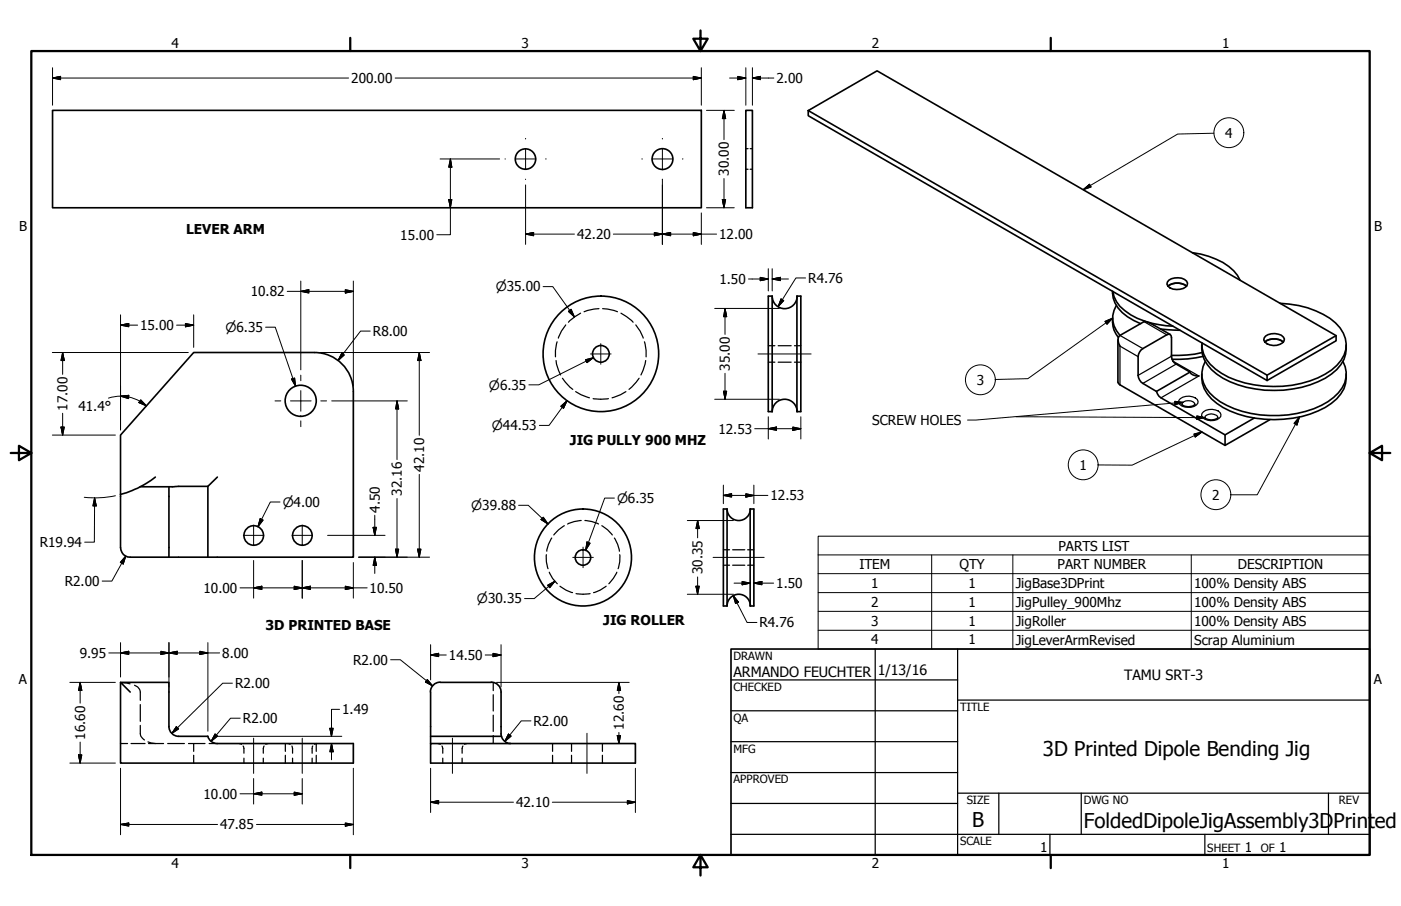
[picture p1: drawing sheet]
<svg xmlns="http://www.w3.org/2000/svg" width="432mm" height="279mm" viewBox="0 0 432 279" stroke-linecap="round" stroke-linejoin="round" font-family="sans-serif">
<!-- layer: Visible Narrow (ANSI) -->
<path d="M352.6 99.2l7 4.1M345.2 103.4l7 4.1M350.8 110l-5.6-3.3v12M361.1 109.9l-10.3 5.9M361.5 111.4l8 4.6-11.7 6.7M362.5 112.3l-10.3 5.9M363.8 122.9a4.2 4.2 0 0 1 5.2 .3l.3 .6a2.08 2.08 0 0 1-2.3 1.8 3.5 3.5 0 0 1-3.7-1.5v-.7zM364.3 124.7a2.33 2.33 0 0 1 3.8-.4l.2 .4M370.9 127a4.1 4.1 0 0 1 5.1 .3l.3 .5a2.08 2.08 0 0 1-2.2 1.9 3.5 3.5 0 0 1-3.8-1.6l.2-.6zM371.3 128.8a2.01 2.01 0 0 1 2.8-1l1.1 .5 .1 .5" fill="none" stroke="#000" stroke-width=".38"/>
<path d="M352.9 99.1l-.3 .1M344.6 104.8v13.1l.6 .8M345.2 103.4a2.35 2.35 0 0 0 0 3.3M350.8 115.8a3.3 3.3 0 0 0 1.4 2.4M352.2 107.5a3.3 3.3 0 0 0-1.4 2.5M355.6 100.3l5 2.8M359.6 103.3l1-.2 .5 1M361.1 109.9a2.62 2.62 0 0 0 1.4 2.4l4.3 2.4M366.8 114.7a2.75 2.75 0 0 0 2.7 1.3M366.8 114.7l-10.4 6 .8 1.5 .6 .5M364.3 124.7a3 3 0 0 0 4 0M371.3 128.8a3 3 0 0 0 4 0" fill="none" stroke="#000" stroke-width=".51"/>
<!-- layer: Visible (ANSI) -->
<g fill="none" stroke="#000" stroke-width=".51">
<path d="M16.2 34h200v30.1h-200zM229.9 34h2v30.1h-2zM249.1 34.1v1.6l141.4 81.6v-1.6l-141.4-81.6 21.2-12.3 141.5 81.7v1.6l-21.3 12.2M367.5 77.9a22.6 22.6 0 0 1 12.7 5.6l1.2 1.4 .8 1.5M236.8 91.3h1.2v35.6h-1.2zM238 91.3a3.8 3.8 0 0 0 3.8 3.9 3.8 3.8 0 0 0 3.9-3.9M245.6 91.3h1.2v35.6h-1.2zM342.9 98.1a8.2 8.2 0 0 0 1.8 6M342.9 89.9a8.9 8.9 0 0 0 4.6 7.8l4 2.1M343 89.9a9.9 9.9 0 0 0 5.5 7.2l2 1.1 5.1 2.1M344 94.2a7.3 7.3 0 0 0 1.2 9.2l7.4-4.2M353.3 99.2a32.5 32.5 0 0 0 8.2 1.4"/>
<path d="M360 88.3a4.7 4.7 0 0 1 5.7 0M360.2 86.4a4.6 4.6 0 0 1 5.5 .3l.3 .6a2.21 2.21 0 0 1-2.3 1.9 3.5 3.5 0 0 1-4-1.6l.1-.6zM394.5 93.5a27.7 27.7 0 0 1 17.1 6.1 8.5 8.5 0 0 1 .5 13 28.2 28.2 0 0 1-19.7 6.6 27.4 27.4 0 0 1-19.4-6.9 8.6 8.6 0 0 1-2.5-6.6M345.2 118.7l32.4 18.7M350.8 110v5.8M352.2 118.2l4.2 2.5M357.7 101.5l6 .4M359.6 103.3l-7.4 4.2M361.1 104.1v5.8M370.4 115.3a9.8 9.8 0 0 0 4.6 9.1 32 32 0 0 0 23.5 4.6 25.4 25.4 0 0 0 13.5-6 9.1 9.1 0 0 0 2.9-7.7M370.4 106.4a9.8 9.8 0 0 0 4.6 9 32 32 0 0 0 23.5 4.6 25.4 25.4 0 0 0 13.5-6 9.1 9.1 0 0 0 2.9-7.6M370.5 108.7a34.9 34.9 0 0 1-9.4 .9"/>
<path d="M370.8 109.9a35.7 35.7 0 0 1-9.5 .9M371.5 111.4a8.3 8.3 0 0 0 2.8 11.2 30 30 0 0 0 19.8 5.5 26.3 26.3 0 0 0 18.4-6.9 8.1 8.1 0 0 0 1.4-9.8M389.8 105.5a4.4 4.4 0 0 1 5.7 0M390.1 103.6a4.5 4.5 0 0 1 5.4 .3l.4 .6a2.31 2.31 0 0 1-2.4 2 3.7 3.7 0 0 1-4-1.7l.1-.6zM411.8 103.5l-21.3 12.2M108.9 120.7v51.1h-44.8M108.9 120.7a12 12 0 0 0-12-12h-37.2l-22.6 25.5v18.3M238 127a3.8 3.8 0 0 1 3.8-3.9 3.8 3.8 0 0 1 3.9 3.9M357.8 122.7l19.8 11.4 9-5.2M391.4 129.4l-13.8 8v-3.3M47.9 147.1l-4.6 3a19.3 19.3 0 0 1-6.2 2.4M52.1 150.1v21.7h-12a2.93 2.93 0 0 1-3-3v-16.3"/>
<path d="M64.1 150v21.8h-12M67 147.1l-2.9 2.9-20.9 .1M224.1 157h-1.2v29.9h1.2M224.1 157v29.9M224.1 156.9a3.6 3.6 0 0 0 3.6 3.6 3.6 3.6 0 0 0 3.6-3.6M231.2 157v29.9M231.2 157h1.1v29.9h-1.1M224.1 186.8a3.6 3.6 0 0 1 3.6-3.5 3.6 3.6 0 0 1 3.6 3.5M37.1 210.4v24.9h71.8v-6h-41.9l-1.7-.5-.8-.7-.5-1M40.1 213.4l-3-3h15v13.7a3 3 0 0 0 3 3h9M132.7 213.4v15.9M135.7 210.4a3 3 0 0 0-3 3"/>
<path d="M135.7 210.4h15.7M151.4 210.4a3 3 0 0 1 3 3M154.4 213.4v12.9a2.98 2.98 0 0 0 3 3M132.7 229.3h63.1v6h-63.1zM132.7 227.1h21.9"/>
<circle cx="162" cy="49.1" r="3.1"/>
<circle cx="204.2" cy="49.1" r="3.2"/>
<circle cx="185.2" cy="109.1" r="17.8"/>
<circle cx="185.2" cy="109.1" r="2.57"/>
<circle cx="92.7" cy="123.6" r="4.8"/>
<circle cx="78.2" cy="165.1" r="3"/>
<circle cx="93.2" cy="165.1" r="3"/>
<circle cx="179.7" cy="171.9" r="15"/>
<circle cx="179.7" cy="171.9" r="2.38"/>
</g>
<!-- layer: Hidden (ANSI) -->
<g fill="none" stroke="#000" stroke-width=".38">
<path d="M229.9 52.2h.7M229.9 45.8h.7M231.2 52.2h.7M231.2 45.8h.7M178.9 96.6l-1.6 1-2.1 1.8M184.6 95.2l-1.5 .1-3.1 .8M185.7 95.2l1.6 .1 3 .8M191.4 96.6l1.6 1 2.1 1.8M171.4 111.2l.1 1.1 1.3 3.3M171.7 105.4l-.5 2.7v1.9M173.4 116.6l2.2 2.8 .9 .7M174.4 100.2l-1.4 1.9-.9 2.2"/>
<path d="M196 100.2l1.3 1.9 .9 2.2M197 116.6l-3.1 3.5M198.6 105.4l.5 2.7v1.9M199 111.2l-.8 3-.7 1.4M236.8 106.6h2M236.8 111.7h2M239.8 106.6h4M239.8 111.7h4M244.9 106.6h1.9M244.9 111.7h1.9M177.4 120.8l1.7 .9 2.6 1M182.8 122.9l2.4 .2 2.3-.2"/>
<path d="M192.9 120.8l-1.6 .9-2.6 1M168.4 171.1a9.2 9.2 0 0 0 .5 4.3M169.3 176.5a9.3 9.3 0 0 0 2.5 3.5M170.1 165.9a9.2 9.2 0 0 0-1.6 4.1M173.9 162.1l-1.8 1.3-1.4 1.6M179.1 160.5l-2.1 .3-2.1 .8M180.3 160.5l2.1 .3 2.1 .8M185.5 162.1l1.8 1.3 1.4 1.6M189.4 165.9a9.2 9.2 0 0 1 1.5 4.1M190.1 176.5l-1.1 1.9-1.4 1.6M191 171.1a9.2 9.2 0 0 1-.5 4.3M222.9 169.5h2"/>
<path d="M222.9 174.3h2M225.8 169.5h3.8M225.8 174.3h3.8M230.4 169.5h1.9M230.4 174.3h1.9M172.6 180.8a9.9 9.9 0 0 0 3.9 2M177.5 183.1l2.2 .2 2.2-.2M186.8 180.8a9.9 9.9 0 0 1-3.9 2M37.1 210.5l3 .4M41.5 211.3a2.43 2.43 0 0 1 1.7 2.1v2.6M43.2 217.3v5.1M152 210.5v2.5"/>
<path d="M152 214.2v5.1M37.1 229.3h2.2M40.4 229.3h4.3M43.2 223.7v2.6a2.34 2.34 0 0 0 1.3 1.9M45.6 228.8l2.3 .5M45.8 229.3h4.6M51.7 229.3h5.1M58.1 229.3h5.1M59.7 229.3v2.4M59.7 232.9v2.4M64.5 229.3h2.5M73.7 229.3l.7 .3"/>
<path d="M74.9 230.1l.3 .7v1.5M75.2 233.8v1.5M81.2 233.8v1.5M81.4 230.1l-.2 .7v1.5M82.7 229.3l-.8 .3M87.9 229.3v2.4M87.9 232.9v2.4M88.7 229.3l.7 .3M90 230.1l.2 2.2M90.2 233.8v1.5M96.2 233.8v1.5M96.4 230.1l-.2 2.2"/>
<path d="M97.5 229.3v2.4M97.5 232.9v2.4M97.7 229.3l-.7 .3M134.9 229.3l.8 .3M136.2 230.1l.3 .7v1.5M136.5 233.8v1.5M142.4 233.8v1.5M142.7 230.1l-.3 .7v1.5M144 229.3l-.8 .3M152 220.5v5.1M152 226.8v2.5M170.3 229.3v2.4"/>
<path d="M170.3 232.9v2.4M176.1 229.3v2.4M176.1 232.9v2.4M185.7 229.3v2.4M185.7 232.9v2.4"/>
</g>
<!-- layer: Symbol (ANSI) -->
<g fill="none" stroke="#000" stroke-width=".31">
<path d="M333.9 58.5l1.9-1.7 .5 .9zM374.1 41.1l-11.1 .2-29.1 17.2M340.6 99.1l2.3-1-1.7 1.8zM342.9 98.1l-26.1 18.7-10.1 .2M313.2 128.5l58.1 .3M362.1 123.8l2.5 .3-2.5 .7zM364.6 124.1l-63.9 5.4h-2.5M368 133.9l2.5-.7-2.1 1.5zM368.9 128.3l2.4 .5-2.4 .5zM370.5 133.2l-21.6 10.2h-10.5M400.5 128.6l-.8 2.5-.9-.5zM400.5 128.6l-13 24h-8.2"/>
<path d="M252.2 171.1v-5.7h169.9v5.7M252.2 171.1h169.9v5.8M252.2 171.1v29.1h169.9v-23.3M252.2 176.9h169.9M287.1 171.1v29.1M312.2 171.1v29.1M367.2 171.1v29.1M252.2 182.8h169.9M252.2 188.5h169.9M252.2 194.4h169.9"/>
<circle cx="378.7" cy="40.9" r="4.6"/>
<circle cx="302.2" cy="117.1" r="4.6"/>
<circle cx="333.9" cy="143.4" r="4.6"/>
<circle cx="374.7" cy="152.6" r="4.6"/>
</g>
<!-- layer: Border (ANSI) -->
<path d="M9.7 15.7h412.4v248h-412.4zM107.9 11.7v4M215.9 9.4v6.3l-2.2-3.8h4.4l-2.2 3.8M323.8 11.7v4M3.3 139.7h6.4l-3.9-2.2v4.4l3.9-2.2M422.1 139.7l3.9 2.2v-4.4l-3.9 2.2h6.4M107.9 263.7v4M215.9 263.7l2.2 3.8h-4.4l2.2-3.8v6.3M323.8 263.7v4" fill="none" stroke="#000" stroke-width=".7"/>
<!-- layer: Title (ANSI) -->
<g fill="none" stroke="#000" stroke-width=".38">
<path d="M225.3 209.7h69.8M225.3 219.2h69.8M269.7 200.2v63.5M295.1 215.9h127M295.1 200.2v63.5M225.3 228.7h69.8M225.3 238.3h69.8M225.3 257.3h196.8M225.3 247.8h69.8M295.1 244.6h127M307.8 244.6v12.7M323.6 257.3v6.4"/>
<path d="M333.2 244.6v12.7M371.3 257.3v6.4M409.4 244.6v12.7"/>
</g>
<path d="M225.3 200.2h196.8v63.5h-196.8z" fill="none" stroke="#000" stroke-width=".51"/>
<!-- layer: Symbol (ANSI) -->
<path d="M333.9 58.5l1.9-1.7zM333.9 58.5l1.9-1.7 .5 .9zM342.9 98.1l-1.7 1.8zM340.6 99.1l2.3-1-1.7 1.8zM362.1 124.8l2.5-.7zM362.1 123.8l2.5 .3-2.5 .7zM368.4 134.7l2.1-1.5zM368 133.9l2.5-.7-2.1 1.5zM368.9 129.3l2.4-.5zM368.9 128.3l2.4 .5-2.4 .5zM400.5 128.6l-.8 2.5zM400.5 128.6l-.8 2.5-.9-.5z" fill="#000" stroke="#000" stroke-width=".31"/>
<!-- layer: Center Mark (ANSI) -->
<g fill="none" stroke="#000" stroke-width=".31">
<path d="M155.6 49h.2M158.8 49h6.4M162 42.7v.2M162 45.8v6.4M162 55.2v.2M168.1 49h.2M197.8 49h.2M201 49h6.3M204.2 42.7v.2M204.2 45.8v6.4M204.2 55.2v.2M210.3 49h.2"/>
<path d="M92.7 115.7v1.7M182 109.2h6.3M185.2 106v6.3M84.8 123.6h1.8M89.5 123.6h6.4M92.7 120.5v6.3M92.7 129.8v1.8M98.9 123.6h1.7M75 165.1h6.3M78.2 161.9v6.4M90 165.1h6.3M93.2 161.9v6.4"/>
<path d="M176.5 171.9h6.4M179.7 168.7v6.4"/>
</g>
<!-- layer: Dimension (ANSI) -->
<g fill="none" stroke="#000" stroke-width=".31">
<path d="M16.2 24.1l2.5-.5v1zM16.2 24.1h91.2M16.2 20.9v11.5M121.8 24.1h94.4M213.7 23.6l2.5 .5-2.5 .5zM216.2 20.9v11.5M217.7 34h8.6M223.1 34l.5 2.6h-1zM223.1 34v9.1M224.9 24.1h5M227.4 23.6l2.5 .5-2.5 .5zM229.9 20.9v11.5"/>
<path d="M231.9 24.1l2.5-.5v1zM231.9 24.1h6.6M231.9 20.9v11.5M135.6 49h18.4M138.8 49l.5 2.6h-1zM138.8 49v23.4h-4.2M162 57v18.4M204.2 55.4v20M223.1 55.1v9M138.3 61.5h1l-.5 2.6zM162 72.2l2.5-.5v1zM162 72.2h15"/>
<path d="M189 72.2h31.9M201.7 71.7l2.5 .5-2.5 .5zM204.2 72.2l2.5-.5v1zM213.7 71.7l2.5 .5-2.5 .5zM216.2 65.7v9.7M217.7 64.1h8.6M222.6 61.5h1l-.5 2.6zM37.1 97.1v35.5M57.1 99.8l2.6 .5-2.6 .5zM59.7 97.1v10M88.5 89.9h20.4M92.7 89.9l2.5-.6v1.1z"/>
<path d="M92.7 86.7v27.3M106.4 89.3l2.5 .6-2.5 .5zM108.9 86.7v32.4M167.4 88.4h3l6.6 9.3M175.2 96l.8-.6 1 2.3zM220.3 95.1h19.9M223.5 95.1l.5 2.6h-1zM223.5 95.1v8M230.7 86h6.1M234.3 85.5l2.5 .5-2.5 .6zM236.8 82.9v6.8M238 86l2.5-.5v1.1z"/>
<path d="M238 86h5M238 82.9v6.8M240.7 92.2l.9 .5-1.8 1.9zM248.3 85.7h-3l-5.5 8.9M16.1 108.7h41.9M19.3 108.7l.5 2.5h-1zM19.3 108.7v6.7M37.1 100.3l2.6-.5v1zM37.1 100.3h5.3M54.4 100.3h5.3M81.9 100.9h2.9l6.3 18.2M89.9 116.9l.9-.3 .3 2.5z"/>
<path d="M98.6 108.7h6.2M105 108.7h27.4M105.3 108.9l.8 .6-1.9 1.7zM114.1 102.1h-3l-6.9 9.1M129.2 108.7l.5 2.5h-1zM129.2 108.7v25.5M180.5 110.9l2.4-.6-2 1.5zM182.9 110.3l-16.8 8.4h-3.1M223.5 115.1v8M16.1 134.2h19.5M18.8 131.7h1l-.5 2.5zM19.3 127.4v6.8"/>
<path d="M37.1 122.2l2.6-.3-.1 1zM37.1 122.2l2.5 .2M37.2 122.2l-3.8 .6M39.7 122.4l2.9 1 2.5 1.8M43.4 123.3l1.7 1.9-2.3-1.1zM102.2 123.6h23.3M122.4 123.6l.5 2.5h-1zM122.4 123.6v18.1M172.8 125.3l2-1.7-1.1 2.3zM174.8 123.6l-5.6 7.6h-3M220.3 123.1h19.9M223 120.7h1l-.5 2.4z"/>
<path d="M232.6 132.2h14.2M236.8 132.2l2.5-.5v1zM236.8 128.5v6.9M244.3 131.7l2.5 .5-2.5 .5zM246.8 128.5v6.9M29.1 153.5l.6 2.5h-1.1zM29.1 153.5v13.7h-3M35.6 152.9a30.1 30.1 0 0 1-9.6 .5M80.2 160l.9 .4-1.6 2zM86.3 154.8h-3l-3.8 7.6M115.5 158.9v6.2M122.4 153.7v18.1"/>
<path d="M129.2 146.3v25.5M159.8 155.8h3l6.1 5.8M167.4 159.5l1.5 2.1-2.1-1.4zM189.4 153.6h-3l-5.9 16.1M222.9 152.8l2.6-.5v1zM222.9 152.8h13.8M222.9 149.6v5.7M229.9 152.3l2.4 .5-2.4 .5zM232.3 149.6v5.7M38.7 171.5l-.7 2.4-.9-.5zM38.7 171.5l-4.2 7.7h-3M78.2 172.8v11.7"/>
<path d="M93.2 172.8v11.7M101 165.1h17.7M108.9 173.5v11M110.6 171.8h21.8M115 162.6h1l-.5 2.5zM115.5 171.8l.5 2.6h-1zM115.5 171.8v5M121.9 169.4h1l-.5 2.4zM128.7 169.4h1l-.5 2.4zM171 179.3l-6.3 5.3h-3M180.9 167.1l1 .4-1.4 2.2zM211.8 160.5h14.3"/>
<path d="M215 160.5l.5 2.5h-1zM215 160.5v5.4M215 177.9v5.4M226.3 179.8h4.9M228.7 179.3l2.5 .5-2.5 .5zM232.3 179.8l2.5-.5v1zM232.3 179.8h6.1M37.1 198.2v10.6M52.1 198.2v13.6M64.1 198.2v27.3M74 181.3h39.2M78.2 181.3l2.5-.5v1z"/>
<path d="M90.7 180.8l2.5 .5-2.5 .5zM93.2 181.3l2.5-.5v1zM106.4 180.8l2.5 .5-2.5 .5zM132.7 198.8v10.9M154.4 198.8v13M168.8 180.5l2.2-1.2-1.6 1.9zM211.8 183.3h14.3M214.5 180.8h1l-.5 2.5zM226 183.7l1.6 2-.9 .4zM226 183.7l4.3 8.3h3M21.5 210.4h14.1M24.7 210.4l.5 2.5h-1z"/>
<path d="M24.7 210.4v6.5M33.5 201.4h34.2M37.1 201.4l2.6-.5v.9zM49.6 200.9l2.5 .5-2.5 .4zM52.1 201.4l2.5-.5v.9zM61.6 200.9l2.5 .5-2.5 .4zM71.6 210.7h-3l-15.6 15.5M104.6 218.8h-2.4v8.3M120.4 203.5h3l9.9 8M131.7 209.5l1.6 2-2.2-1.2zM132.7 202l2.5-.5v1zM132.7 202h4.8"/>
<path d="M149.5 202h4.9M152 201.5l2.4 .5-2.4 .5zM153 210.4h40.9M190.8 210.4l.5 2.5h-1.1zM190.8 210.4v3.5M21.5 235.3h14.1M24.2 232.8h1l-.5 2.5zM24.7 228.9v6.4M37.1 236.9v20.5M54.4 224.1l.7 .7-2.1 1.4zM66.3 226.4l.8 .6-2 1.6zM67 227.1h38.3"/>
<path d="M74 221.5h-2.9l-6 7.1M101.7 224.6h1l-.5 2.5zM102.2 229.3l.5 2.5h-1zM102.2 229.3v5M108.9 236.9v20.5M132.7 236.9v13.7M156.7 226.4l.8 .6-1.9 1.7zM163.6 222.3h-2.9l-5.1 6.4M185.4 229.3h8.5M190.2 226.8h1.1l-.5 2.5zM190.8 225.9v3.4M195.8 236.9v13.7"/>
<path d="M37.1 254.3l2.6-.5v1zM37.1 254.3h30M74 244.8h19.2M78.2 244.8l2.5-.5v.9zM78.2 240.1v7.9M79.1 254.3h29.8M90.7 244.3l2.5 .5-2.5 .4zM93.2 240.1v7.9M106.4 253.8l2.5 .5-2.5 .5zM132.7 247.4l2.5-.5v1zM132.7 247.4h25.5M170.2 247.4h25.6"/>
<path d="M193.4 246.9l2.4 .5-2.4 .5z"/>
</g>
<g fill="#000" stroke="#000" stroke-width=".31">
<path d="M16.2 24.1l2.5-.5zM16.2 24.1l2.5-.5v1zM213.7 24.6l2.5-.5zM213.7 23.6l2.5 .5-2.5 .5zM223.1 34l.5 2.6zM223.1 34l.5 2.6h-1zM227.4 24.6l2.5-.5zM227.4 23.6l2.5 .5-2.5 .5zM231.9 24.1l2.5-.5zM231.9 24.1l2.5-.5v1zM138.8 49l.5 2.6zM138.8 49l.5 2.6h-1z"/>
<path d="M138.3 61.5l.5 2.6zM138.3 61.5h1l-.5 2.6zM162 72.2l2.5-.5zM162 72.2l2.5-.5v1zM201.7 72.7l2.5-.5zM201.7 71.7l2.5 .5-2.5 .5zM204.2 72.2l2.5-.5zM204.2 72.2l2.5-.5v1zM213.7 72.7l2.5-.5zM213.7 71.7l2.5 .5-2.5 .5zM222.6 61.5l.5 2.6zM222.6 61.5h1l-.5 2.6z"/>
<path d="M37.1 100.3l2.6-.5zM37.1 100.3l2.6-.5v1zM92.7 89.9l2.5-.6zM92.7 89.9l2.5-.6v1.1zM106.4 90.4l2.5-.5zM106.4 89.3l2.5 .6-2.5 .5zM175.2 96l1.8 1.7zM175.2 96l.8-.6 1 2.3zM223.5 95.1l.5 2.6zM223.5 95.1l.5 2.6h-1zM234.3 86.6l2.5-.6zM234.3 85.5l2.5 .5-2.5 .6z"/>
<path d="M238 86l2.5-.5zM238 86l2.5-.5v1.1zM240.7 92.2l-.9 2.4zM240.7 92.2l.9 .5-1.8 1.9zM19.3 108.7l.5 2.5zM19.3 108.7l.5 2.5h-1zM57.1 100.8l2.6-.5zM57.1 99.8l2.6 .5-2.6 .5zM89.9 116.9l1.2 2.2zM89.9 116.9l.9-.3 .3 2.5zM105.3 108.9l-1.1 2.3zM105.3 108.9l.8 .6-1.9 1.7z"/>
<path d="M129.2 108.7l.5 2.5zM129.2 108.7l.5 2.5h-1zM180.9 111.8l2-1.5zM180.5 110.9l2.4-.6-2 1.5zM18.8 131.7l.5 2.5zM18.8 131.7h1l-.5 2.5zM37.1 122.2l2.6-.3zM37.1 122.2l2.6-.3-.1 1zM42.8 124.1l2.3 1.1zM43.4 123.3l1.7 1.9-2.3-1.1zM122.4 123.6l.5 2.5zM122.4 123.6l.5 2.5h-1z"/>
<path d="M174.8 123.6l-1.1 2.3zM172.8 125.3l2-1.7-1.1 2.3zM223 120.7l.5 2.4zM223 120.7h1l-.5 2.4zM236.8 132.2l2.5-.5zM236.8 132.2l2.5-.5v1zM244.3 132.7l2.5-.5zM244.3 131.7l2.5 .5-2.5 .5zM29.1 153.5l.6 2.5zM29.1 153.5l.6 2.5h-1.1zM80.2 160l-.7 2.4zM80.2 160l.9 .4-1.6 2z"/>
<path d="M222.9 152.8l2.6-.5zM222.9 152.8l2.6-.5v1zM229.9 153.3l2.4-.5zM229.9 152.3l2.4 .5-2.4 .5zM38.7 171.5l-.7 2.4zM38.7 171.5l-.7 2.4-.9-.5zM115 162.6l.5 2.5zM115 162.6h1l-.5 2.5zM115.5 171.8l.5 2.6zM115.5 171.8l.5 2.6h-1zM121.9 169.4l.5 2.4zM121.9 169.4h1l-.5 2.4z"/>
<path d="M128.7 169.4l.5 2.4zM128.7 169.4h1l-.5 2.4zM166.8 160.2l2.1 1.4zM167.4 159.5l1.5 2.1-2.1-1.4zM180.9 167.1l-.4 2.6zM180.9 167.1l1 .4-1.4 2.2zM215 160.5l.5 2.5zM215 160.5l.5 2.5h-1zM232.3 179.8l2.5-.5zM232.3 179.8l2.5-.5v1zM78.2 181.3l2.5-.5zM78.2 181.3l2.5-.5v1z"/>
<path d="M90.7 181.8l2.5-.5zM90.7 180.8l2.5 .5-2.5 .5zM93.2 181.3l2.5-.5zM93.2 181.3l2.5-.5v1zM106.4 181.8l2.5-.5zM106.4 180.8l2.5 .5-2.5 .5zM171 179.3l-1.6 1.9zM168.8 180.5l2.2-1.2-1.6 1.9zM214.5 180.8l.5 2.5zM214.5 180.8h1l-.5 2.5zM226 183.7l1.6 2zM226 183.7l1.6 2-.9 .4z"/>
<path d="M228.7 180.3l2.5-.5zM228.7 179.3l2.5 .5-2.5 .5zM24.7 210.4l.5 2.5zM24.7 210.4l.5 2.5h-1zM37.1 201.4l2.6-.5zM37.1 201.4l2.6-.5v.9zM49.6 201.8l2.5-.4zM49.6 200.9l2.5 .5-2.5 .4zM52.1 201.4l2.5-.5zM52.1 201.4l2.5-.5v.9zM61.6 201.8l2.5-.4zM61.6 200.9l2.5 .5-2.5 .4z"/>
<path d="M131.1 210.3l2.2 1.2zM131.7 209.5l1.6 2-2.2-1.2zM132.7 202l2.5-.5zM132.7 202l2.5-.5v1zM152 202.5l2.4-.5zM152 201.5l2.4 .5-2.4 .5zM190.8 210.4l.5 2.5zM190.8 210.4l.5 2.5h-1.1zM24.2 232.8l.5 2.5zM24.2 232.8h1l-.5 2.5zM54.4 224.1l-1.4 2.1zM54.4 224.1l.7 .7-2.1 1.4z"/>
<path d="M66.3 226.4l-1.2 2.2zM66.3 226.4l.8 .6-2 1.6zM101.7 224.6l.5 2.5zM101.7 224.6h1l-.5 2.5zM102.2 229.3l.5 2.5zM102.2 229.3l.5 2.5h-1zM156.7 226.4l-1.1 2.3zM156.7 226.4l.8 .6-1.9 1.7zM190.2 226.8l.6 2.5zM190.2 226.8h1.1l-.5 2.5zM37.1 254.3l2.6-.5zM37.1 254.3l2.6-.5v1z"/>
<path d="M78.2 244.8l2.5-.5zM78.2 244.8l2.5-.5v.9zM90.7 245.2l2.5-.4zM90.7 244.3l2.5 .5-2.5 .4zM106.4 254.8l2.5-.5zM106.4 253.8l2.5 .5-2.5 .5zM132.7 247.4l2.5-.5zM132.7 247.4l2.5-.5v1zM193.4 247.9l2.4-.5zM193.4 246.9l2.4 .5-2.4 .5z"/>
</g>
<!-- layer: Centerline (ANSI) -->
<path d="M233.6 109.2h16.4M219.8 171.9h15.7M78.2 227.6v10.9M93.2 227.6v10.9M139.4 227.6v10.9M180.9 226.1v12.4" fill="none" stroke="#000" stroke-width=".31"/>
<g font-size="6.3">
<text x="321.4" y="233">3D Printed Dipole Bending Jig</text>
<text x="299.7" y="255.1">B</text>
<text x="334" y="255.3">FoldedDipoleJigAssembly3D</text>
<text x="411" y="255.3">Print</text>
<text x="423.7" y="255.3">ed</text>
</g>
<g font-size="4.4">
<text x="226.1" y="208.9">ARMANDO FEUCHTER</text>
<text x="270.5" y="208.2">1/13/16</text>
<text x="346.5" y="209.6">TAMU SRT-3</text>
</g>
<g font-size="4.2">
<text x="52.8" y="14.7">4</text>
<text x="160.8" y="14.7">3</text>
<text x="268.7" y="14.7">2</text>
<text x="376.7" y="14.7">1</text>
<text x="108.3" y="25.6">200.00</text>
<text x="239.3" y="25.6">2.00</text>
<text x="377.6" y="42.5">4</text>
<text x="224.7" y="54.2" transform="rotate(-90 224.7 54.2)">30.00</text>
<text x="5.9" y="71.4">B</text>
<text x="423.5" y="71.4">B</text>
<text x="57.3" y="72.1">LEVER ARM</text>
<text x="123.4" y="73.9">15.00</text>
<text x="177.9" y="73.7">42.20</text>
<text x="221.7" y="73.7">12.00</text>
<text x="221.7" y="87.6">1.50</text>
<text x="249.1" y="87.2">R4.76</text>
<text x="77.3" y="91.4">10.82</text>
<text x="43.2" y="101.8">15.00</text>
<text x="114.9" y="103.6">R8.00</text>
<text x="225" y="114.4" transform="rotate(-90 225 114.4)">35.00</text>
<text x="301.1" y="118.7">3</text>
<text x="20.8" y="126.7" transform="rotate(-90 20.8 126.7)">17.00</text>
<text x="24.2" y="126.7">41.4°</text>
<text x="268.9" y="131.2">SCREW HOLES</text>
<text x="175.6" y="137.2">JIG PULLY 900 MHZ</text>
<text x="221.4" y="133.7">12.53</text>
<text x="130.7" y="145.5" transform="rotate(-90 130.7 145.5)">42.10</text>
<text x="332.7" y="144.9">1</text>
<text x="123.9" y="153" transform="rotate(-90 123.9 153)">32.16</text>
<text x="237.5" y="154.3">12.53</text>
<text x="373.6" y="154.1">2</text>
<text x="117" y="158.1" transform="rotate(-90 117 158.1)">4.50</text>
<text x="12.3" y="168.7">R19.94</text>
<text x="326.2" y="169.8">PARTS LIST</text>
<text x="216.5" y="177.1" transform="rotate(-90 216.5 177.1)">30.35</text>
<text x="264.9" y="175.6">ITEM</text>
<text x="295.7" y="175.6">QTY</text>
<text x="325.9" y="175.6">PART NUMBER</text>
<text x="381.5" y="175.6">DESCRIPTION</text>
<text x="19.9" y="180.7">R2.00</text>
<text x="62.7" y="182.8">10.00</text>
<text x="113.9" y="182.8">10.50</text>
<text x="239.3" y="181.4">1.50</text>
<text x="268.5" y="181.4">1</text>
<text x="298.5" y="181.4">1</text>
<text x="313.1" y="181.4">JigBase3DPrint</text>
<text x="368" y="181.4">100% Density ABS</text>
<text x="268.5" y="187.2">2</text>
<text x="298.5" y="187.2">1</text>
<text x="313.1" y="187.3">JigPulley_900Mhz</text>
<text x="368" y="187.2">100% Density ABS</text>
<text x="81.9" y="194.4">3D PRINTED BASE</text>
<text x="185.9" y="192.6">JIG ROLLER</text>
<text x="234.1" y="193.5">R4.76</text>
<text x="268.5" y="193">3</text>
<text x="298.5" y="193">1</text>
<text x="313.1" y="193">JigRoller</text>
<text x="368" y="193">100% Density ABS</text>
<text x="24.6" y="202.9">9.95</text>
<text x="68.5" y="202.9">8.00</text>
<text x="138.4" y="203.5">14.50</text>
<text x="268.5" y="198.8">4</text>
<text x="298.5" y="198.8">1</text>
<text x="313.1" y="198.8">JigLeverArmRevised</text>
<text x="368" y="198.8">Scrap Aluminium</text>
<text x="108.8" y="205">R2.00</text>
<text x="5.8" y="211.1">A</text>
<text x="72.5" y="212.2">R2.00</text>
<text x="423.4" y="211.1">A</text>
<text x="105.5" y="220.3">1.49</text>
<text x="74.9" y="223">R2.00</text>
<text x="164.4" y="223.8">R2.00</text>
<text x="192.3" y="225" transform="rotate(-90 192.3 225)">12.60</text>
<text x="26.2" y="228.1" transform="rotate(-90 26.2 228.1)">16.60</text>
<text x="62.7" y="246.3">10.00</text>
<text x="159.1" y="248.9">42.10</text>
<text x="67.8" y="255.8">47.85</text>
<text x="320.5" y="262.9">1</text>
<text x="383.7" y="262.8">1</text>
<text x="394.2" y="262.8">1</text>
<text x="52.8" y="267.7">4</text>
<text x="160.8" y="267.7">3</text>
<text x="268.7" y="267.7">2</text>
<text x="376.7" y="267.7">1</text>
</g>
<g font-size="4">
<text x="152.8" y="89.9">⌀35.00</text>
<text x="69.5" y="102.4">⌀6.35</text>
<text x="150.7" y="120.1">⌀6.35</text>
<text x="151.6" y="132.7">⌀44.53</text>
<text x="190.2" y="155.1">⌀6.35</text>
<text x="87.1" y="156.3">⌀4.00</text>
<text x="145.2" y="157.3">⌀39.88</text>
<text x="147" y="186.1">⌀30.35</text>
</g>
<g font-size="3.5">
<text x="226.1" y="203.5">DRAWN</text>
<text x="226.1" y="213">CHECKED</text>
<text x="295.9" y="219.2">TITLE</text>
<text x="226.1" y="222.6">QA</text>
<text x="226.1" y="232.1">MFG</text>
<text x="226.1" y="241.6">APPROVED</text>
<text x="297.9" y="248">SIZE</text>
<text x="334" y="248">DWG NO</text>
<text x="412.7" y="247.9">REV</text>
<text x="295.9" y="260.7">SCALE</text>
<text x="372.1" y="262.8">SHEET</text>
<text x="388.6" y="262.8">OF</text>
</g>
</svg>
